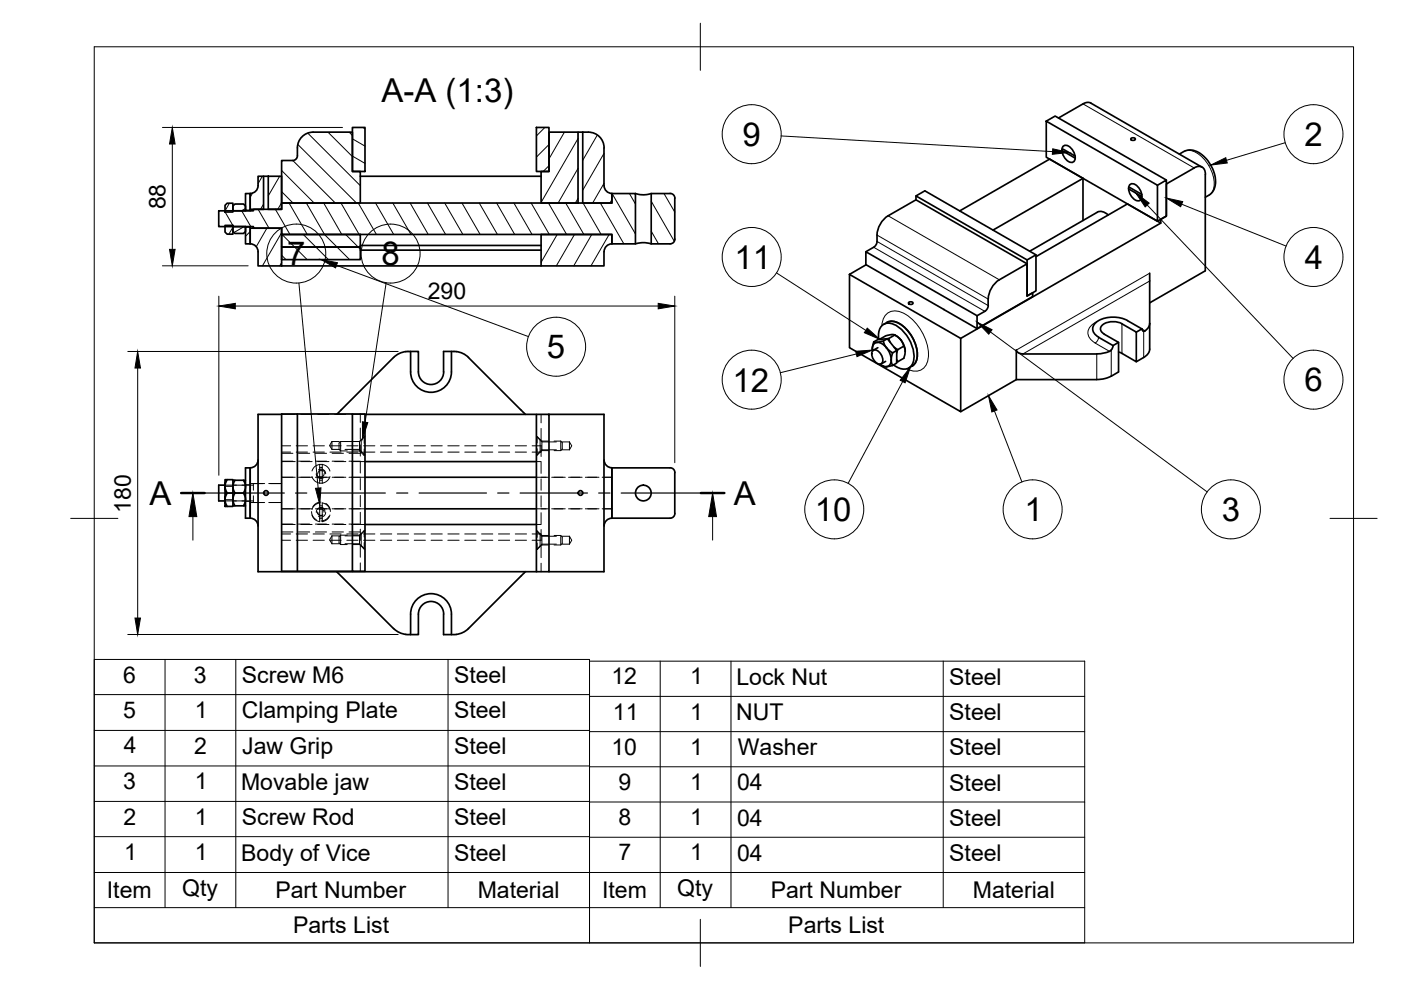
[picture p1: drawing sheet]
<svg xmlns="http://www.w3.org/2000/svg" width="297mm" height="210mm" viewBox="0 0 297 210" stroke-linecap="round" stroke-linejoin="round" font-family="sans-serif">
<!-- layer: Visible -->
<g fill="none" stroke="#000" stroke-width=".36">
<path d="M54.7 39.4a1.7 1.7 0 0 1-1.7 1.6v3.4h2.9v-7h-1.2v2M55.9 37.4h1M56.9 37.4h2.8v7h-2.8zM63.1 31.4v1.6a1.01 1.01 0 0 1-1 1M66.4 28h8.3v8.4h1.7v6.6h-16.7v-9h2.3M66.4 28a3.3 3.3 0 0 0-3.3 3.4M74.7 27h2.7v9.4h-2.7zM76.4 37.4h38.3M113.7 27h2.7v9.4h-2.7zM116.4 28h6.2v15h-7.9v-6.6h1.7zM122.6 28h.9M123.5 28v15h6.2v-2a1.7 1.7 0 0 1-1.6-1.6"/>
<path d="M123.5 28a3.8 3.8 0 0 1 4.3 2.1l.3 1.3M128.1 31.4v8M221.8 25.7l23.6 13.6v7.6l-23.6-13.6zM221.8 25.7l1.9-1.1 23.6 13.6M225.4 32l2.5 1.5M225.4 31.6l2.5 1.5M225.4 31a1.62 1.62 0 0 1 2.2 1 1.63 1.63 0 0 1-.2 2.4 2.49 2.49 0 0 1-2-3.4zM229.6 37.8l-7.1-4.1-19 11M229.6 22l-5.2 3M229.6 37.8v9M229.6 37.8l-19.1 11M231.3 21.9l23.5 13.5"/>
<path d="M231.3 21.9l-.9-.2-.8 .3M239.5 39.7l2.6 1.5M239.6 39.1a1.62 1.62 0 0 1 2.1 1.1 1.63 1.63 0 0 1-.2 2.4 2.49 2.49 0 0 1-1.9-3.5zM239.9 29.3l.5-.1 .3 .4-.6 .2-.4-.2zM245.4 39.3l1.9-1.1v7.6l-1.9 1.1M250 32.7a3.8 3.8 0 0 1 5.6 .8 6.8 6.8 0 0 1 1.8 6.6l-.2 .4a3.4 3.4 0 0 1-1.7 1.3M253.2 35.6l-5.9 3.4v6.8l-1.2 .7v.8l-42.4 24.4M253.2 35.6a1.45 1.45 0 0 1 1.7-.2 1.45 1.45 0 0 1 .7 1.6M255.5 37v20.4l-11.7 6.8M46.4 44.7h7.3v-.3h6v-1.4h70v-2h5v10.7h-5v-2h-70v-1.3h-6v-.4h-7.3zM47.7 47.8h1.7v1.8h-1.2l-.5-.4zM48.2 43.1h1.2v1.9h-1.7v-1.5z"/>
<path d="M49.4 43.7l.4-.4h1.8l.4 .4v1h-2.6zM49.4 48h2.6v1.1l-.4 .4h-1.8l-.4-.4zM52 41h1v3.6h-1zM52 48.1h1v3.6h-1zM53 48.4h6.7v8h-5v-3a1.66 1.66 0 0 0-1.7-1.7zM53 44.6v.1M53 48v.1M59.7 52.4h16.7v2.6h-16.7zM59.7 49.7h16.7v2.7h-16.7zM59.7 56.4h55M76.4 53h38.3M76.4 52h38.3"/>
<path d="M114.7 49.7h15v2a1.7 1.7 0 0 0-1.6 1.7v3h-13.4zM134.7 41a5.2 5.2 0 0 0 3.4 0M134.7 51.7a5.6 5.6 0 0 1 3.4 0M142.1 41h-4v10.7h4M142.1 41a1.01 1.01 0 0 1 1 1M143.1 42v8.7M143.1 50.7a1.01 1.01 0 0 1-1 1M180.1 58.2l23.6 13.5v15.6l-23.6-13.6zM183.6 56.1l-3.5 2.1M188.3 45.8l5.9-3.4 23.6 13.5M188.3 45.7a5.5 5.5 0 0 0-2.3 5.5 1.57 1.57 0 0 1-.8 1.2l-1.6 1M194.2 42.4v-.9l1.9-1 23.5 13.5v7.7l-1.8 1.1v-7.7"/>
<path d="M194.2 41.5l23.6 13.6 1.8-1.1M232.7 45l-14.4 8.3M232.7 45a1.96 1.96 0 0 1 2.3 .6M239.5 40.2l2.6 1.5M243.8 57.9v16.1a2.08 2.08 0 0 1-1.3 1.8l-1.6 .9M246.1 47.3l-7.1-4.1-19.4 11.2M83.4 75.8l-11.9 12M86.1 74.5l-1.4 .4-1.2 .9M87.1 74.5h1.6v4.3a2.68 2.68 0 0 0 2.7 2.7 2.68 2.68 0 0 0 2.7-2.7M94 78.9v-4.4h1.9a4.4 4.4 0 0 1 3.4 1.3l12.1 12.1M95.7 74.5v4.3a4.3 4.3 0 0 1-4.3 4.4 4.3 4.3 0 0 1-4.3-4.3v-4.4h-1.1M185 74v.5"/>
<path d="M185.1 74.3a1.43 1.43 0 0 1 1.9 1.1 1.27 1.27 0 0 1-.3 1.8 2.05 2.05 0 0 1-1.6-2.9zM186.1 73.7l-.9 .6M186.3 72a2.62 2.62 0 0 1 2-3.5 6.1 6.1 0 0 1 4.8 4.1 4.8 4.8 0 0 1-.1 5.2 2.74 2.74 0 0 1-3.5-.4M186.6 77.2l.7 .4 .7 .1M186.9 77.5l.3 .2M187.2 77.7h.1M187.3 77.7l.6 .1M187.3 72.3l.8-.5 2 2.5M187.3 68.8a2.8 2.8 0 0 1 3.7 0 7.9 7.9 0 0 1 3.4 7.4l-.6 1.1-.4 .3M187.8 76.6l-1 .6M187.9 73.7l1.4 1.1-.3 1.5M187.9 73.7l-.6-1.4a2.89 2.89 0 0 1-2 .2l-.4 1.5"/>
<path d="M188 73.7l.7 1.3 .3 1.3M188 73.7a1.96 1.96 0 0 0-2.7-.8l-.3 1.1M188.1 71.8l-2 .2-.8 .5M188.4 71.8l.3 .7M189 76.3l.3 1.2M189 76.3a1.28 1.28 0 0 1-1 1.4M189.3 77.5l-1.4 .3M189.3 74.8l.8-.5v2.7l-.8 .5M189.6 73.6l.7 .5-.2 .7M189.7 71l1.3 1M189.7 71h-.9a4.9 4.9 0 0 0-2.3 .9M189.7 71l-1.5 .8"/>
<path d="M190.1 76.2l.2 .5M190.7 60.2l-7.1-4.1v-2.7l23.6 13.5v2.8M190.7 60.2l9.5 5.4M191 72l.6 1.4M191 72l.8 1.5 .1 1M191.6 73.4a2.87 2.87 0 0 1 0 2.6l-1.5 .7M191.6 73.4l-1.3 .7M192.7 64.1l.5-.1 .4 .3-.6 .2-.4-.2zM193.4 77.6l-.7 .4M200.1 65.6l7.1 4.1 11.7-6.8v-.8l-1.1 .7v-6.9l-5.9 3.4a5.8 5.8 0 0 0-2.4 5.8l-.7 .9M208.8 66l-1.6 .9M232.9 71.5l3.1 1.8"/>
<path d="M234.1 70.8l3.1 1.8-1.2 .7M234.1 70.8a1.14 1.14 0 0 1-.8-1.1 1.14 1.14 0 0 1 .8-1.1l1-.3h1.8l1 .3 3 1.8v6.3l-3.7-2.1M235.3 74.5l-1.3 .4-1.5 .1h-15.6a1.33 1.33 0 0 1-1.4-.8v6.3h17M235.6 79.7l-1.4 .6-1.7 .2M236 73.3l-.2 .7-.6 .5M237.2 72.6v6.3l-1.6 .9M239 68l3.1 1.7M239.1 68a6.2 6.2 0 0 0-7.1 .8 1.8 1.8 0 0 0 .9 2.7M242.1 69.7l-1.2 .7M243.8 68.6l-.2 .6-.8 .9a.4 .4 0 0 1-.6-.1l-.1-.3M52 99.2h1v10.7h-1zM54.7 97.5a1.66 1.66 0 0 1-1.6 1.7"/>
<path d="M59.7 87.9h-5v33.3h59M63.1 87.8h11.6M74.7 87.8h2.7v33.3h-2.7zM77.4 87.9h36.3M77.4 97.9h36.3M113.7 87.9h2.7v33.3h-2.7zM116.4 87.9h11.7v33.3h-11.7M128.1 97.5a1.66 1.66 0 0 0 1.6 1.7M142.1 99.2h-12.4v10.7M142.1 99.2a1.01 1.01 0 0 1 1 1M215.5 80.5l-11.8 6.8M47.7 106l.5 1.4h-.5z"/>
<path d="M47.7 103.1l.1 .7a.98 .98 0 0 1 0 1.5l-.1 .7zM47.7 101.7h.5l-.5 1.4zM47.7 102.9h-1.3v3.3h1.3M48.2 104.5h1.2v2.9h-1.2M48.2 101.7h1.2v2.8M49.4 101.8h.4M49.8 104.5a2.38 2.38 0 0 0 0 2.7h-.4M49.8 107.2h1.8M51.6 101.8h-1.8a2.38 2.38 0 0 0 0 2.7h1.8M52 101.8h-.4a2.38 2.38 0 0 1 0 2.7 2.38 2.38 0 0 1 0 2.7h.4M53.1 109.9a1.66 1.66 0 0 1 1.6 1.6M77.4 101.2h36.3"/>
<path d="M77.4 107.9h36.3M77.4 111.2h36.3M129.7 109.9h12.4M129.7 109.9a1.66 1.66 0 0 0-1.6 1.6M143.1 100.2v8.7M143.1 108.9a1.01 1.01 0 0 1-1 1M63.1 121.1v-33.3h-3.4v33.3h15M71.4 121.2l12 12.1M83.5 133.3l1.2 .8 1.4 .4M87.1 130.2v4.3h-1.1M87.1 130.2a4.3 4.3 0 0 1 4.3-4.3 4.3 4.3 0 0 1 4.3 4.3M88.7 130.2a2.68 2.68 0 0 1 2.7-2.7 2.68 2.68 0 0 1 2.7 2.7"/>
<path d="M88.7 130.2v4.3h-1.6M95.7 130.2v4.3M111.4 121.2l-12.1 12.1a4.6 4.6 0 0 1-3.6 1.2h-1.7v-4.3"/>
<circle cx="56.4" cy="104.5" r=".5"/>
<circle cx="123.1" cy="104.5" r=".5"/>
<circle cx="136.4" cy="104.5" r="1.67"/>
</g>
<!-- layer: Hidden -->
<g fill="none" stroke="#000" stroke-width=".21">
<path d="M59.7 96.1h2.4M59.7 97.8h2.4M59.7 87.9h2.9M59.7 94.5h1.9M59.7 95.9h1.9M59.7 97.9h2.9M62.8 94.5h2.4M62.8 95.9h2.4M63.3 96.1h2.4M63.3 97.8h2.4M63.8 87.9h2.4M63.8 97.9h2.4"/>
<path d="M66.4 94.5h2.4M66.4 95.9h2.4M66.9 96.1h2.3M66.9 97.8h2.3M67.4 87.9h2.3M67.4 97.9h2.3M67.5 99.6a1 1 0 0 1 1.5 .8M67.6 99.7a.85 .85 0 0 1 1.3 .7M67.8 98.5h.5M67.8 98.5v3.9M67.8 99.1h.5v3.3M67.8 98.5l-.4 .1a1.84 1.84 0 0 0-1.3 1.3"/>
<path d="M68.3 98.5v.6M68.3 98.5l1 .4 .7 1M68.4 99.9a.67 .67 0 0 0-1 .5M70 94.5h2.3M70 95.9h2.3M70.4 93.6v1.7M70.4 93.6l-.5 .9 .5 .8M70.4 93.6h1.5M70.4 95.3h1.5M70.4 96.1h2.4M70.4 97.8h2.4M70.9 87.9h2.4"/>
<path d="M70.9 97.9h2.4M71.5 87.8l-.1 .1M72.2 93.6l-.3 .4v1.3l.3 .3M72.2 93.6v2M72.2 93.6h4M72.2 95.6h1.4M73.2 95.3h3l1.2 1.1M73.5 94.5h2.4M73.5 95.9h2.4M74 96.1h2.4M74 97.8h2.4M74.5 87.9h2.9"/>
<path d="M74.5 97.9h2.9M74.8 95.6h1.4M76.2 93.6v2M76.2 95.6l.4 .4M76.4 87.8v1.8M76.4 90.8v2.3M76.4 94.3v2.4M76.4 97.9v2.4M76.6 93.3l.6-.7v1.4M76.6 93.3v2.7l.6 .6v-1.4M77.1 94.5h2.4M77.1 95.9h2.4"/>
<path d="M77.4 92.4l-1.2 1.2M80.7 94.5h2.4M80.7 95.9h2.4M84.2 94.5h2.4M84.2 95.9h2.4M87.8 94.5h2.4M87.8 95.9h2.4M91.4 94.5h2.4M91.4 95.9h2.4M95 94.5h2.3M95 95.9h2.3M98.5 94.5h2.4"/>
<path d="M98.5 95.9h2.4M102.1 94.5h2.4M102.1 95.9h2.4M105.7 94.5h2.4M105.7 95.9h2.4M109.2 94.5h2.4M109.2 95.9h2.4M112.8 94.5h1.9M112.8 95.9h1.9M113.7 92.5l1.2 1.2h3.1M113.7 97.9h1M113.9 93.9v-1.3l.6 .6v2.7l-.6 .6v-1.4"/>
<path d="M114.5 93.2h.1M114.5 95.9h.1M114.5 93.2l.4 .3M114.7 87.9v1.8M114.7 90.8v2.4M114.7 94.4v2.4M114.7 98v2.4M114.9 93.5v2M114.9 93.5h1.4M114.9 95.5h1.4M114.9 95.5l-.4 .4M117.5 93.5h1.4"/>
<path d="M117.5 95.5h1.4M118 95.4h-3.1l-1.2 1.1M118.9 93.5l.3 .4v1.3l-.3 .3M118.9 93.5v2M119.1 95.4h1.6M119.1 93.7h1.6M120.7 93.7v1.7M120.7 93.7l.5 .8-.5 .9M47.7 103.1h1.7M47.7 106h1.7M47.7 102.9h6M47.7 106.2h6"/>
<path d="M52 106.3h1M52 102.8h1M53 102.5h3.1M53 106.5h3.1M53.7 102.5v1.4M53.7 105.1v1.4M57 102.5h2.7M57 106.5h2.7M59.7 112.8h2.4M59.7 101.2h2.9M59.7 107.9h2.9M59.7 111.1h2.4"/>
<path d="M59.7 111.2h2.9M59.7 113.2h1.9M59.7 114.5h1.9M62.8 113.2h2.4M62.8 114.5h2.4M63.3 112.8h2.4M63.3 101.2h2.9M63.3 107.9h2.9M63.3 111.1h2.4M63.8 111.2h2.4M66.1 108.5l.2 .9 .8 .8M66.1 101l.6 1 1.1 .4"/>
<path d="M66.1 109.2l.2 .3a1.57 1.57 0 0 0 1.5 1v-.5M66.1 108l.6-.9a1.02 1.02 0 0 1 1.1-.4v3.3M66.4 113.2h2.4M66.4 114.5h2.4M66.9 112.8h2.3M66.9 101.2h2.8M66.9 107.9h2.8M66.9 111.1h2.3M67.1 100.4a.99 .99 0 0 0 1.5 .9M67.2 100.4a.85 .85 0 0 0 1.3 .8M67.2 108.5a.83 .83 0 0 0 1.3 .7M67.4 111.2h2.3"/>
<path d="M67.4 108.6a.66 .66 0 0 0 1 .6M67.6 107.7a.85 .85 0 0 1 1.3 .8M67.7 108a.65 .65 0 0 1 1 .6M67.8 102.4h.5M67.8 101.8h.5M67.8 110h.5M67.8 107.3h.5M68.1 106.5l-1 .2-.8 .8M68.6 107.8a1 1 0 0 0-1.5 .8M68.7 100.4a.66 .66 0 0 1-1 .6M69 106.7l.7 .7 .3 1.1M69 108.6a.98 .98 0 0 1-1.5 .9"/>
<path d="M69.8 109.4l-.6 .7-1.1 .3M70 101l-.7 1-1 .4M70 108l-.7-.9a.98 .98 0 0 0-1-.4v3.9l1-.5 .7-.9M70 113.2h2.3M70 114.5h2.3M70.4 113.6v1.7M70.4 113.6l-.5 .9 .5 .8M70.4 113.6h1.5M70.4 115.3h1.5M70.4 112.8h2.4M70.4 101.2h2.9M70.4 107.9h2.9"/>
<path d="M70.4 111.1h2.4M70.9 111.2h2.4M72.2 113.5l-.3 .3v1.3l.3 .4M72.2 113.5v2M72.2 113.5h1.4M72.2 115.5h1.4M73.2 115.3h3l1.2 1.2M73.5 113.2h2.4M73.5 114.5h2.4M74 112.8h2.4M74 101.2h3.4M74 107.9h3.4"/>
<path d="M74 111.1h2.4M74.5 111.2h2.9M74.8 113.5h1.4M74.8 115.5h1.4M76.2 113.5v2M76.2 115.5l.4 .3M76.4 101.5v2.4M76.4 105v2.4M76.4 108.6v2.4M76.4 112.2v2.4M76.4 115.8v2.3M76.4 119.4v1.7"/>
<path d="M76.6 113.1h.1M76.6 115.8h.1M76.6 113.1l-.4 .4M77.1 113.2h2.4M77.1 114.5h2.4M77.2 113.9v-1.4l-.6 .6v2.7l.6 .6v-1.3M77.4 112.5l-1.2 1.1h-3M80.7 113.2h2.4M80.7 114.5h2.4M84.2 113.2h2.4M84.2 114.5h2.4M87.8 113.2h2.4"/>
<path d="M87.8 114.5h2.4M91.4 113.2h2.4M91.4 114.5h2.4M95 113.2h2.3M95 114.5h2.3M98.5 113.2h2.4M98.5 114.5h2.4M102.1 113.2h2.4M102.1 114.5h2.4M105.7 113.2h2.4M105.7 114.5h2.4M109.2 113.2h2.4"/>
<path d="M109.2 114.5h2.4M112.8 113.2h1.9M112.8 114.5h1.9M113.7 112.5l1.2 1.2h3.1M113.7 101.2h2.6M113.7 107.9h2.6M113.7 111.2h1M113.9 115.1v1.4l.6-.6M113.9 113.9v-1.3l.6 .6v2.7l.4-.4M114.5 113.2l.4 .3M114.7 101.6v2.3M114.7 105.1v2.4"/>
<path d="M114.7 108.7v2.4M114.7 112.3v2.4M114.7 115.9v2.3M114.7 119.4v1.8M114.9 113.5v2M114.9 115.5h1.4M114.9 113.5h1.4M117 101.2h2.8M117 107.9h2.8M117.5 115.5h1.4M117.5 113.5h1.4M118 115.4h-3.1l-1.2 1.1"/>
<path d="M118.9 113.5l.3 .4v1.3l-.3 .3M118.9 113.5v2M119.1 115.4h1.6M119.1 113.7h1.6M120.5 101.2h2.9M120.5 107.9h2.9M120.7 113.7v1.7M120.7 113.7l.5 .8-.5 .9M124.1 101.2h2.9M124.1 107.9h2.9M127.7 101.2h2M127.7 107.9h2"/>
</g>
<!-- layer: Visible Narrow -->
<g fill="none" stroke="#000" stroke-width=".21">
<path d="M229.6 22l23.6 13.6M251 32.1a3.3 3.3 0 0 1 3.6 1 7.9 7.9 0 0 1 2.7 6.9l-.5 1-.5 .4M185.2 52.4l23.6 13.6M185.9 49.8l23.6 13.6M185.9 51.2l23.6 13.6M188.3 45.8l23.6 13.5M243.8 57.9l-28.3 16.3M243.8 59.6l-26.9 15.4M187 69.1a2.87 2.87 0 0 1 4.2-2.9 10.4 10.4 0 0 1 5.6 9.8 2.87 2.87 0 0 1-4.6 2.2M232.2 72.7l3 1.8M232.5 75v5.5M232.6 68.2a2.42 2.42 0 0 0-1.6 3.5l1.2 1"/>
<path d="M232.9 71.5a1.57 1.57 0 0 1-.7 1.2M235.6 74.2v5.6M237.9 68.7v6.2M242.1 69.8l.7 .3M242.5 70.2v5.6"/>
</g>
<!-- layer: BORDER -->
<path d="M20 9.9h267v190h-267zM148.5 4.9v10M15 109.9h10M282 109.9h10M148.5 194.9v10" fill="none" stroke="#000" stroke-width=".21"/>
<!-- layer: Hatching -->
<g fill="none" stroke="#000" stroke-width=".21">
<path d="M55.6 37.4l-.9 1.5M59.3 37.4l-2.4 4.1M59.7 36.2l6.9 6.8M62.1 34l9 9M63.1 30.6l12.5 12.4M65.3 28.2l11.1 11.2M69.6 28l5.1 5.2M74 28l.7 .7M74.7 33.1l2.7 1.5M74.7 29.4l2.7 1.6M76.9 27l.5 .3M114.9 36.4l-.2 .2"/>
<path d="M115.5 27l-1.8 1.8M116.4 30.6l-2.7 2.7M116.4 35.1l-1.2 1.3M119.7 28l-3.3 5.7M122.6 29.4l-7.9 13.5M122.6 35.7l-4.3 7.3M126.6 28.6l-3.1 5.4M128.1 32.5l-4.6 7.8M128.1 38.9l-2.4 4.1M47.6 44.7l1.9 3.3M48.6 43.1l-.9 1.6M49.4 48.1l-.9 1.5"/>
<path d="M51.2 44.7l2 3.3M51.8 48l-2.2 1.3M52.1 44.2l-.9 .5M52.1 41v.1M53.1 44.6h-.1M53.1 49.1l-1 1M53.5 41l-.4 .8M54.7 44.4l2.3 4M55.9 43.2l-.7 1.2M56.6 48.4l-2.3 3.9M58.4 44.4l3.1 5.3M59.7 54.1l.9 .9"/>
<path d="M59.7 40.7l2.4 2.3M59.7 42.9l-.8 1.5M59.7 49.3l-4.1 7.1M59.7 55.6l-.4 .8M59.8 49.7l5.3 5.3M61.3 43l3.8 6.7M64.3 49.7l5.3 5.3M64.9 43l3.9 6.7M68.6 43l3.9 6.7M68.8 49.7l5.3 5.3M72.3 43l3.8 6.7M73.3 49.7l3.1 3.1"/>
<path d="M75.9 43l3.9 6.7M79.6 43l3.9 6.7M83.3 43l3.8 6.7M87 43l3.8 6.7M90.6 43l3.9 6.7M94.3 43l3.8 6.7M97.9 43l3.9 6.7M101.6 43l3.9 6.7M105.3 43l3.8 6.7M108.9 43l3.9 6.7M112.6 43l3.9 6.7M116.3 43l3.8 6.7"/>
<path d="M118.2 49.7l-3.5 5.9M119.9 43l3.9 6.7M121.8 49.7l-3.8 6.7M122.6 42.1l-.6 .9M123.6 43l3.8 6.7M125.5 49.7l-3.9 6.7M127.3 43l5 8.7M129.2 49.7l-3.9 6.7M129.7 42.3l-.4 .7M129.8 41l4.9 8.6M133.5 41l1.2 2.3M138.1 49l1.5 2.7"/>
<path d="M138.1 42.7l4.9 8.5M140.8 41l2.3 4"/>
</g>
<!-- layer: Section Lines -->
<path d="M38.4 104.5h5M148.6 104.5h5" fill="none" stroke="#000" stroke-width=".51"/>
<path d="M43.4 104.5h16.9M62.7 104.5h2.3M67.4 104.5h14.3M84.1 104.5h2.4M88.9 104.5h14.2M105.5 104.5h2.4M110.3 104.5h14.3M126.9 104.5h2.4M131.7 104.5h16.9" fill="none" stroke="#000" stroke-width=".25"/>
<path d="M40.9 109.5v5M151.1 109.5v5" fill="none" stroke="#000" stroke-width=".21"/>
<path d="M40.9 104.5l.8 5h-1.6zM151.1 104.5l.8 5h-1.6z" fill="#000" stroke="#000" stroke-width=".21"/>
<!-- layer: Parts Lists -->
<g fill="none" stroke="#000" stroke-width=".21">
<path d="M20 139.8h105v60.1h105v-59.7h-105v59.7h-105zM35 139.8v52.6M50 139.8v52.6M95 139.8v52.6M20 154.9h105M20 147.3h105M125 155.1h105M125 147.7h105M140 140.2v52.2M155 140.2v52.2M200 140.2v52.2M20 177.4h105"/>
<path d="M20 169.9h105M20 162.4h105M125 177.5h105M125 170h105M125 162.6h105M20 192.4h210M20 185h210"/>
</g>
<!-- layer: Balloons -->
<g fill="none" stroke="#000" stroke-width=".21">
<circle cx="159.4" cy="28.5" r="6.3"/>
<circle cx="278.5" cy="28.5" r="6.3"/>
<circle cx="62.8" cy="53.8" r="6.3"/>
<circle cx="82.8" cy="53.8" r="6.3"/>
<circle cx="159.4" cy="54.5" r="6.3"/>
<circle cx="278.5" cy="54.5" r="6.3"/>
<circle cx="117.9" cy="73.5" r="6.3"/>
<circle cx="159.4" cy="80.5" r="6.3"/>
<circle cx="278.5" cy="80.5" r="6.3"/>
<circle cx="176.9" cy="108" r="6.3"/>
<circle cx="218.9" cy="108" r="6.3"/>
<circle cx="261" cy="108" r="6.3"/>
</g>
<!-- layer: 0 -->
<path d="M223.2 31.6l3.5 .7-3.6 .4zM256.7 35l3.2-1.6 .3 1.2zM68.1 55l3.4 .7-.4 1.1zM240.8 40.9l2.8 2.2-.8 .8zM247.3 42l3.5 .7-.5 1.1zM181.4 74.5l3.6-.3-3.3 1.4zM183.9 69.6l2.6 2.3-3.2-1.4zM207.2 68.3l3.1 1.6-.7 1zM76.8 89.4l1.2 .2-1.1 3.4zM193 77.8l-1.1 3.4-1-.6zM209.6 83.9l1.8 3-1.1 .4zM66.9 103.5l1.2-.1-.3 3.6z" fill="#000" stroke="#000" stroke-width=".21"/>
<path d="M165.6 28.8l57.6 3.3M272.5 30.3l-12.4 3.7M71.4 56.3l40.6 15.1M81.9 60l-4.5 29.5M164.6 57.9l19 12.2M243.2 43.5l31 32.5M250.5 43.3l22.2 8.9M63.4 60l4.1 43.5M181.6 75l-16.2 4M210 70.4l45.9 33.9M191.4 80.9l-11.6 21.6M210.8 87.1l5.9 15.1" fill="none" stroke="#000" stroke-width=".21"/>
<!-- layer: FD_Dimensions -->
<path d="M34.4 27h38.2M36.5 30.5v22.4M34.4 56.4h18.2M27.1 74.5h57.3M29.2 78v53M46.4 62.8v38M49.9 64.9h89.7M143.1 62.8v35.3M27.1 134.5h57.3" fill="none" stroke="#000" stroke-width=".21"/>
<path d="M36.5 27l.6 3.5h-1.2zM35.9 52.9h1.2l-.6 3.5zM29.2 74.5l.6 3.5h-1.2zM46.4 64.9l3.5-.6v1.2zM139.6 64.3l3.5 .6-3.5 .6zM28.6 131h1.2l-.6 3.5z" fill="#000" stroke="#000" stroke-width=".21"/>
<g font-size="7">
<text x="80.9" y="21.6">A-A (1:3)</text>
<text x="157.4" y="30.9">9</text>
<text x="276.6" y="31">2</text>
<text x="60.9" y="56.3">7</text>
<text x="80.9" y="56.3">8</text>
<text x="155.7" y="57">11</text>
<text x="276.6" y="57">4</text>
<text x="116" y="76">5</text>
<text x="155.3" y="83">12</text>
<text x="276.6" y="83">6</text>
<text x="31.7" y="107">A</text>
<text x="155.6" y="107">A</text>
<text x="172.8" y="110.5">10</text>
<text x="217.2" y="110.5">1</text>
<text x="259" y="110.5">3</text>
</g>
<g font-size="4.9">
<text x="35.1" y="44.4" transform="rotate(-90 35.1 44.4)">88</text>
<text x="90.7" y="63.4">290</text>
<text x="27.7" y="108.7" transform="rotate(-90 27.7 108.7)">180</text>
<text x="26.1" y="144.7">6</text>
<text x="41.1" y="144.7">3</text>
<text x="51.3" y="144.9">Screw M6</text>
<text x="96.3" y="144.9">Steel</text>
<text x="129.6" y="145.1">12</text>
<text x="146.3" y="145.1">1</text>
<text x="156.1" y="145.2">Lock Nut</text>
<text x="201.3" y="145.2">Steel</text>
<text x="26.1" y="152.2">5</text>
<text x="41.3" y="152.2">1</text>
<text x="51.2" y="152.3">Clamping Plate</text>
<text x="96.3" y="152.3">Steel</text>
<text x="129.9" y="152.6">11</text>
<text x="146.3" y="152.6">1</text>
<text x="156.1" y="152.6">NUT</text>
<text x="201.3" y="152.7">Steel</text>
<text x="26.2" y="159.8">4</text>
<text x="41.2" y="159.8">2</text>
<text x="51.4" y="159.9">Jaw Grip</text>
<text x="96.3" y="159.9">Steel</text>
<text x="129.6" y="160">10</text>
<text x="146.3" y="160">1</text>
<text x="156.4" y="160.1">Washer</text>
<text x="201.3" y="160.2">Steel</text>
<text x="26.1" y="167.3">3</text>
<text x="41.3" y="167.3">1</text>
<text x="51.1" y="167.4">Movable jaw</text>
<text x="96.3" y="167.5">Steel</text>
<text x="131.1" y="167.5">9</text>
<text x="146.3" y="167.5">1</text>
<text x="156.3" y="167.6">04</text>
<text x="201.3" y="167.6">Steel</text>
<text x="26.2" y="174.8">2</text>
<text x="41.3" y="174.8">1</text>
<text x="51.3" y="175">Screw Rod</text>
<text x="96.3" y="175">Steel</text>
<text x="131.1" y="175">8</text>
<text x="146.3" y="175">1</text>
<text x="156.3" y="175.1">04</text>
<text x="201.3" y="175.1">Steel</text>
<text x="26.3" y="182.3">1</text>
<text x="41.3" y="182.3">1</text>
<text x="51.1" y="182.4">Body of Vice</text>
<text x="96.3" y="182.4">Steel</text>
<text x="131.1" y="182.4">7</text>
<text x="146.3" y="182.4">1</text>
<text x="156.3" y="182.5">04</text>
<text x="201.3" y="182.6">Steel</text>
<text x="22.7" y="190.4">Item</text>
<text x="38.6" y="190">Qty</text>
<text x="58.4" y="190.4">Part Number</text>
<text x="101.3" y="190.4">Material</text>
<text x="127.7" y="190.4">Item</text>
<text x="143.6" y="190">Qty</text>
<text x="163.4" y="190.4">Part Number</text>
<text x="206.3" y="190.4">Material</text>
<text x="62.1" y="197.9">Parts List</text>
<text x="167.1" y="197.9">Parts List</text>
</g>
</svg>
